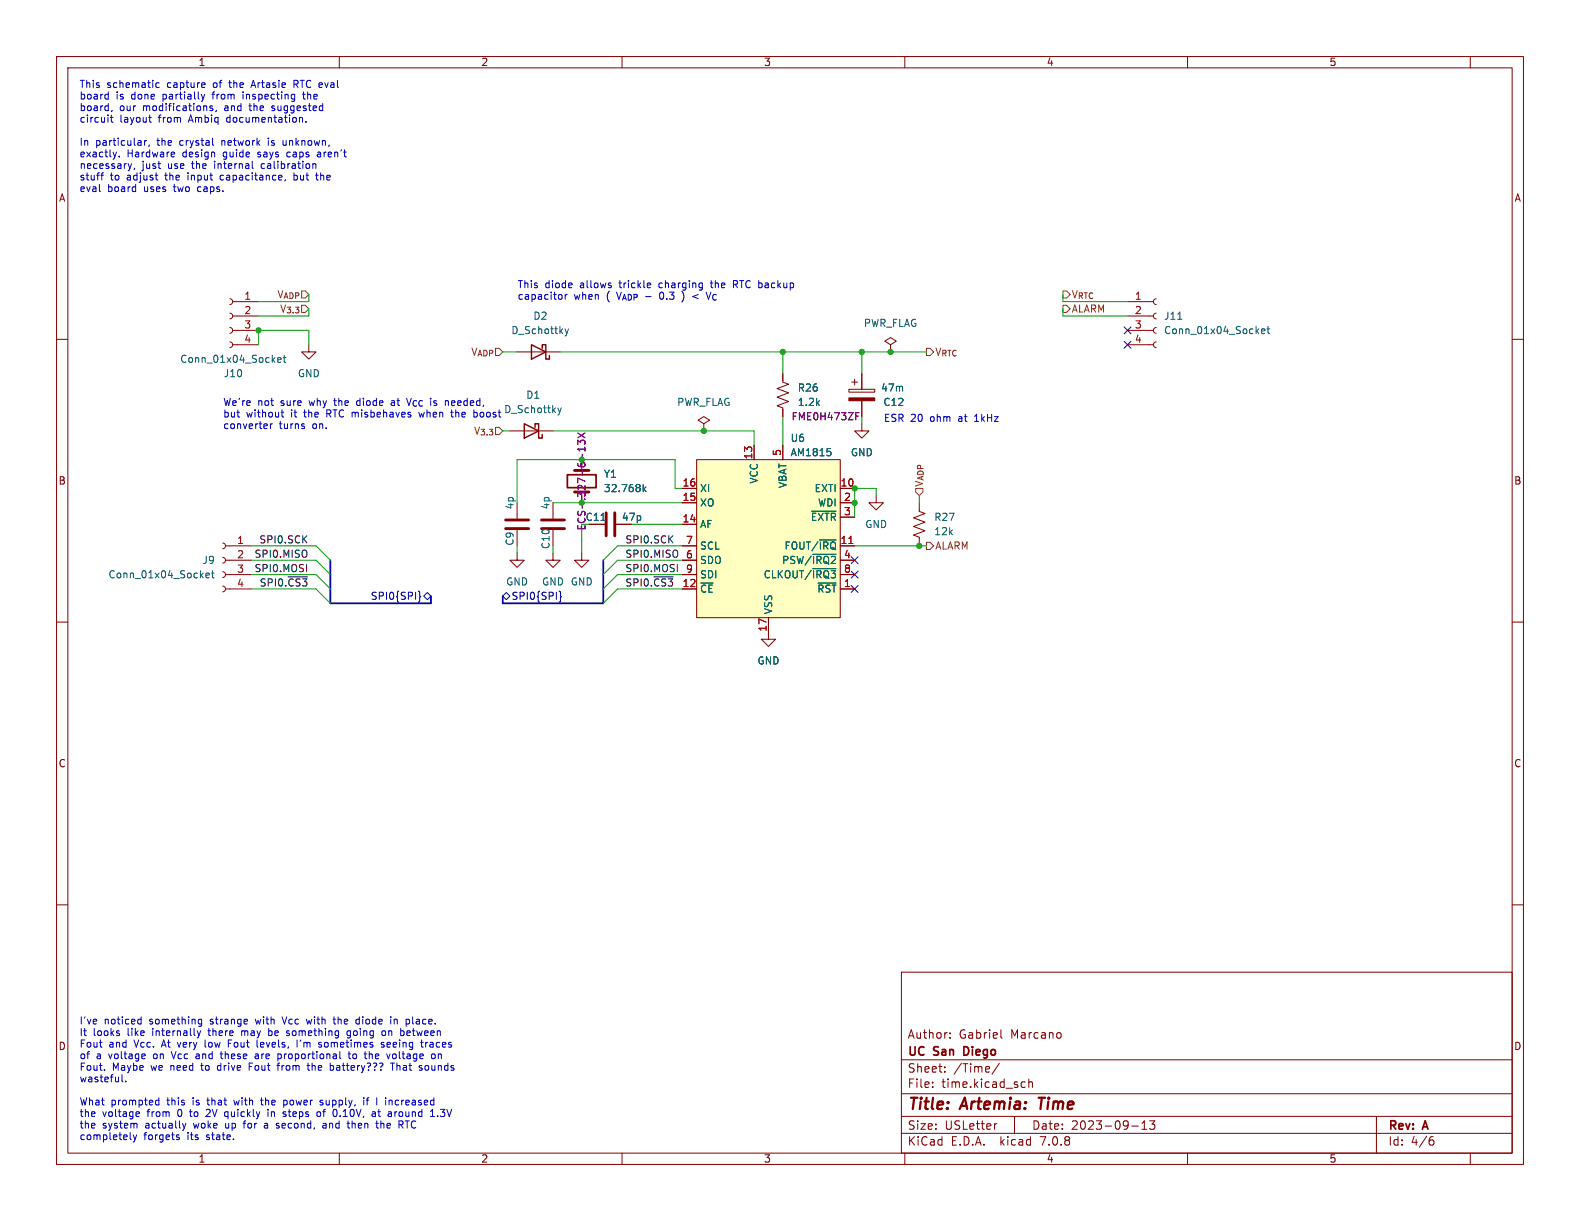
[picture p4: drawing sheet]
<svg xmlns="http://www.w3.org/2000/svg" width="279mm" height="216mm" viewBox="0 0 279 216" stroke-linecap="round" stroke-linejoin="round" font-family="sans-serif">
<g fill="none" stroke="#840000" stroke-width=".18">
<path d="M10 10h259.4v195.9h-259.4zM12 12h255.4v191.9h-255.4zM60 10v2M110 10v2M160 10v2M210 10v2M260 10v2M10 60h2M40.6 57.9l.4 .2 .1 .3-.1 .4-.4 .1M40.6 55.4l.4 .1 .1 .4-.1 .4-.4 .1M40.6 52.8l.4 .2 .1 .4-.1 .3-.4 .1M41.1 58.4h4.6"/>
<path d="M41.1 55.9h4.6M41.1 53.3h4.6M199.4 58.4h4.6M199.4 55.9h4.6M199.4 53.3h4.6M204.5 57.9l-.4 .1-.1 .4 .1 .4 .4 .1M204.5 55.4l-.4 .1-.1 .4 .1 .3 .4 .2M204.5 52.8l-.4 .2-.1 .3 .1 .4 .4 .1M267.4 60h2M40.6 60.5l.4 .1 .1 .4-.1 .3-.4 .2M41.1 61h4.6M54.6 61v1.2h1.3l-1.3 1.3-1.3-1.3h1.3"/>
<path d="M90.2 76.2h7.6M91.4 62.2h7.7M124.5 74.9l1-.6-1-.6-1.1 .6 1.1 .6v1.3M124.5 76.2h.1M133.3 78.7v2.6M138.4 66v1.6l1 .3-2 .8 2 .8-2 .7 2 .8-2 .8 1 .3v1.6M138.4 78.7v2.6M150.1 68.8h4.6v.5h-4.6zM150.6 67.6h1M151.1 67.1v1M152.4 74.9v1.3h1.3l-1.3 1.3-1.3-1.3h1.3M152.4 66v2.8"/>
<path d="M152.4 70.9v2.8M157.5 61l1-.7-1-.6-1 .6 1 .7v1.2M157.5 62.2h.1M199.4 61h4.6M204.5 60.5l-.4 .1-.1 .3 .1 .4 .4 .2M39.4 98.6l.3 .1 .2 .4-.2 .3-.3 .2M39.4 96l.3 .2 .2 .3-.2 .4-.3 .1M39.9 96.5h4.5M39.9 99.1h4.5M91.4 97.8v1.3h1.3l-1.3 1.2-1.2-1.2h1.2M91.4 88.9v2.8M91.4 93.7v2.8"/>
<path d="M97.8 97.8v1.3h1.3l-1.3 1.2-1.3-1.2h1.3M97.8 88.9v2.8M102.9 97.8v1.3h1.2l-1.2 1.2-1.3-1.2h1.3M109 92.7h2.8M120.6 92.7h2.6M120.6 86.4h2.6M120.6 96.5h2.6M120.6 88.9h2.6M120.6 99.1h2.6M123.2 81.3h25.4v27.9h-25.4zM148.6 86.4h2.5M148.6 96.5h2.5"/>
<path d="M148.6 88.9h2.5M148.6 91.4h2.5M148.6 99.1h2.5M154.9 87.6v1.3h1.3l-1.3 1.3-1.2-1.3h1.2M162.6 88.9v1.5l1 .4-2.1 .8 2.1 .7-2.1 .8 2.1 .8-2.1 .7 1.1 .4v1.5M10 110h2M39.4 103.6l.3 .2 .2 .4-.2 .3-.3 .1M39.4 101.1l.3 .1 .2 .4-.2 .4-.3 .1M39.9 104.1h4.5M39.9 101.6h4.5M120.6 104.1h2.6M120.6 101.6h2.6"/>
<path d="M135.9 109.2v3.8h1.3l-1.3 1.3-1.3-1.3h1.3M148.6 104.1h2.5M148.6 101.6h2.5M267.4 110h2M10 160h2M267.4 160h2M159.4 171.9h108v32h-108zM159.4 197.4h108M159.4 193.4h108M159.4 187.4h108M164.9 192.1v.2M164.9 191.4v.1"/>
<path d="M167.1 189.4v.2M167.1 188.7v.1M168 183.4v.2M168 182.7v.1M176.3 198.7l-.3 .1M176.7 188l-1.3 1.9M177 182.1v1.3l.2 .2M179.4 197.4v3M180.9 191.3l.4 .1M181.3 192.2l-.4 .1M181.9 191.4l.2-.1 .4 .1 .1 .9M181.9 190.8v1.5"/>
<path d="M187.5 182.7l.1 .2v.4l-.1 .2M200.1 199.1h1.2M201.9 199.7h.9M201.9 198.6l.5-.4v1.5M203.3 198.2h.9l-.5 .6 .4 .1v.6l-.2 .2h-.4l-.2-.2M243.4 197.4v6.5M60 203.9v2M110 203.9v2M159.4 200.4h108M160 203.9v2M210 203.9v2M253 201.6h.3l.3 .2-.1 .5-.5 .2"/>
<path d="M253.4 201l-.4 .1M260 203.9v2"/>
</g>
<path d="M183.7 194.1h1.1M184.2 194.1l-.2 2" fill="none" stroke="#840000" stroke-width=".4"/>
<path d="M100.3 83.9h5.1v2.3h-5.1zM170.8 185.1h-.3v1.5h.3" fill="none" stroke="#840000" stroke-width=".3"/>
<path d="M150.1 70.4h4.6v.5h-4.6z" fill="#840000" stroke="#840000" stroke-width=".18"/>
<path d="M102.2 78.6v-.8l.5 .5 .1-.4h.5l.1 .2-.1 .5M102.2 76.6l1.2 .8M103.4 79v.8M103.4 79.4h-1.2l.3 .4M103.4 76.6l-1.2 .8M151.3 73.6h.5M151.3 73h.6M103 80.3v1" fill="none" stroke="#840084" stroke-width=".18"/>
<path d="M89.4 93.5h4.1M89.4 91.9h4.1M95.8 93.5h4M95.8 91.9h4M101.6 83.2h2.5M101.6 87h2.5M107.2 90.7v4M108.7 90.7v4" fill="none" stroke="#840000" stroke-width=".51"/>
<g fill="none" stroke="#006464" stroke-width=".18">
<path d="M99.9 58.2l.3 .8M100.2 59l-.3 .4M100.5 58.2l-.3 .8M208.3 56.5h.7M223.1 58.6l.6-.1-.1-.3h-.3l-.2 .1v.6h.5M224.1 58.2h.4M224.2 57.7v1.1l.3 .2M49.1 63.7l.6-.2v-.2l-.4-.1-.2 .2 .1 .6h.5M50.1 63.2h.5M50.3 62.8v1.1l.3 .2M98.7 72.1l.3 .9M99 73l-.3 .4"/>
<path d="M99.3 72.1l-.3 .9M146.3 79.3h.6M146.8 79.9l.1 .1-.1 .5M106.3 92h.7M113.7 85.7v1.2M113.9 86.5l.3 .4M114.2 86.1l-.5 .5M143.5 90.4h4.4M143.7 98h4.2M144.9 95.5h3M36.4 101.8l.6-.2v-.2l-.4-.1-.2 .2 .1 .6h.5M37.4 101.3h.5"/>
<path d="M37.6 100.9v1.1l.3 .2M143.7 100.6h4.2M144.7 103.1h3.2"/>
</g>
<path d="M123.2 81.3h25.4v27.9h-25.4z" fill="#ffffc2" stroke="#ffffc2" stroke-width=".18"/>
<path d="M150.1 96.1h.7" fill="none" stroke="#a90000" stroke-width=".18"/>
<path d="M92.7 74.9l2.5 1.3-2.5 1.3zM94 61l2.5 1.2-2.5 1.3zM94.6 75.6v-.7h.6v2.6h.7v-.7M95.9 61.6v-.6h.6v2.5h.7v-.6" fill="none" stroke="#840000" stroke-width=".25"/>
<path d="M188 54h.6l.6 .6-.6 .6h-.6zM188 51.4h.6l.6 .7-.6 .6h-.6zM163.8 61.6h.7l.6 .6-.6 .7h-.7zM161.9 86.4h1.3v.6l-.6 .6-.7-.6zM163.8 95.9h.7l.6 .6-.6 .7h-.7z" fill="none" stroke="#725600" stroke-width=".18"/>
<g fill="none" stroke="#000084" stroke-width=".18">
<path d="M198.8 57.8l1.2 1.2M200 57.8l-1.2 1.2M198.8 60.4l1.2 1.2M200 60.4l-1.2 1.2M150.5 98.5l1.2 1.2M151.7 98.5l-1.2 1.2M74 104.5l.2 .2v.6l.2 .2-.2 .2v.6l-.2 .2M74.9 105.4l.7-.6 .6 .6-.6 .6zM88.9 105.4l.6-.6 .7 .6-.7 .6zM98.9 104.5l.2 .2v.6l.2 .2-.2 .2v.6l-.2 .2M150.5 101l1.2 1.2M150.5 103.5l1.2 1.2"/>
<path d="M151.7 101l-1.2 1.2M151.7 103.5l-1.2 1.2"/>
</g>
<path d="M50.9 102h3.5M115.6 102h3.5" fill="none" stroke="#0f0f0f" stroke-width=".18"/>
<g fill="none" stroke="#0000c2" stroke-width=".18">
<path d="M18.8 16.7h.3M19.1 16.2v1.3M19.1 17.5h-.3M19.8 19.5l-.1 .2M28.2 14.7l-.4-.1-.2 .3 .1 .5h.5M35.6 16.7l.3 .8M35.9 17.5l-.1 .3M36.1 14.6l.2 .3-.6 .2M36.2 16.7l-.3 .8M36.2 15.4l-.1 .1M37.6 18.8l-.3-.1-.2 .2 .1 .2 .4 .1v.3h-.5M38.3 19.5l-.2 .2"/>
<path d="M43 16.2v.2M43 16.7v.8M44.5 15.1h.6M44.8 14.2l-.4 1.3M48.1 19.5l.1 .1M48.2 18.7l-.1 .2 .1 .2M52 16.7h.1M52 14.9h.5M52.1 16.7l-.1 1.1M52.1 17.5h-.1M52.3 14.9l.4 .6M52.5 14.2h-.5v1.3"/>
<path d="M53.5 16.7h.5M53.7 16.2v1.1l.3 .2M17.6 33.8l.2 .1M17.8 31h.5M18 30.7v1.1M19.5 20.8h.5M19.7 20.3v1.1l.3 .2M20.6 26.9l-.3 .8M21.1 27.6v.1M23.3 28.9l-.3 .9M23.8 29.7l-.1 .3M25.6 24.9v.8"/>
<path d="M25.9 24.9l-.3 .2M26.3 20.8h.5M26.4 25.6l-.1 .3M26.5 21.4l.3 .2M27.4 31h.5M27.8 31.8h.1M30.5 26.9l.3 .1 .1 .2-.6 .1M30.8 27.7h-.3M37.7 25.6l.1 .1M39.2 31l-.3 .2v.4l.3 .2M44.6 29.6l.2 .2M46.4 28.9l-.2 .3v.3l.2 .3"/>
<path d="M47.5 24.4v.1M47.5 24.9v.8M50.1 24.9v.6l.3 .2M50.5 31.8l-.1 .2M51 26.9l-.3 .2v.4l.3 .2M52 30.6v1.2M52 31.8h.4M52.4 31h-.4M53 20.8h.4l.1 .8M54.1 21.5v.1M55.4 29h.4l.1 .8M55.8 31h.5"/>
<path d="M56 30.6v1.1l.3 .1M56.5 26.9l-.3 .1M56.6 27.3h-.3l-.2 .1 .1 .3h.4M99.2 52.1l.2 .2v.4l-.2 .2M99.9 52.1v.8M100.3 52.1l-.4 .2M114.9 50l.2 .3-.6 .2M115 50.8l-.1 .1M120.9 52v.9l-.3 .5M123.5 52.1l-1 .3 1 .4M124.9 51.7l.4 1.2 .4-1.2M125.6 50h.5"/>
<path d="M125.8 49.6v1.2M129.7 50.3h.5M130 50.3l.4 .6M130.2 49.6h-.5v1.3M47.8 74.9v.9M48.2 74.9l-.4 .3M49.7 72.9h.5M49.9 72.5v1.1l.3 .1M53.8 75.4v.3M63.2 70.9l-.1 .2 .1 .5M69.6 70.9h-.4M69.6 71.2h-.3l-.1 .2v.2l.4 .1"/>
<path d="M71.9 70.4l.4 1.3 .4-1.3M74.1 72.9l.2 .8 .2-.6M79.7 72.9h.5M79.9 72.5v1.1l.3 .1M83.8 73l.4-.1 .2 .2-.1 .6h-.5M172.3 74.5h.8M172.5 73.5l-.2 .1M25 179.8v1.3M49.9 179.8l.4 1.3M59.1 179.8v1.1l.3 .2M63.5 179.8v1.3M69.1 179.8v.1"/>
<path d="M18.5 189.1v.1M21.6 190v1.1l.2 .2M22.2 191.2v.1M24.2 198.7v.8M24.2 196.6h.4l.1 .3-.7 .1M24.6 197.4h-.4M24.6 180.2l.4 .1M25 181l-.4 .1M25.5 186.4l.2 .3-.6 .1M25.6 187.1l-.1 .1M27.6 195.3l.1 .1 .4-.1M28.1 194.1v1.3"/>
<path d="M28.1 194.6l-.4-.1-.1 .2M30.3 185.9l.4 1.3M32.3 198.6l.3 .9M32.6 199.5l-.2 .3M32.9 198.6l-.3 .9M34.8 186.4h-.1M34.8 186.7l-.2 .2 .2 .3M34.9 182.3l.3 .8M35.2 181h.5M35.2 180.3h.5M35.2 183.1l-.3 .4M35.5 182.3l-.3 .8"/>
<path d="M35.7 180.2v1.1l-.3 .2-.3-.1M36.3 183.9v1.1l.1 .2M36.6 196.2l-.2 .1M37.1 196.7l-.7 .7h.8M38.6 188.5l-.2 .1 .2 .6M38.9 186.4h.5M39.1 185.9v1.1l.3 .2M39.8 197.4h.4M40.2 196.6h-.4M40.4 184.5h.4M40.4 183.9v1.3M41.3 194.5l.3 .9"/>
<path d="M42.7 182.3v.8M42.9 182.3l-.2 .1M43 198.6h.5M43.2 198.4v1.1M44.1 188.6h.4M44.1 188v1.2M45.2 186.4h.4M45.5 183.9v1.1l.1 .2M45.7 186.7h-.4l-.2 .2 .2 .3 .4-.1M46.1 194.5h.4M46.2 194.1v1.1l.3 .2M47.2 198.6l-.4 .1"/>
<path d="M47.2 199h-.3l-.2 .2 .1 .2 .4 .1M47.4 196.2v.1M47.4 196.6v.8M47.5 181.8v1.3M47.5 183.1h.4M47.9 182.3h-.4M49 188.4h.4M49 198.6l.3 .1M49 199l.4 .2M49.3 186.4h.2l.3 .2-.1 .5-.4 .1M49.4 199.3l-.2 .2h-.2M49.4 188l-.3 .2v1"/>
<path d="M50.2 194.6l.3-.1 .2 .2M50.2 194.5v1.3M50.2 197l.3 .1 .1 .1-.2 .2h-.2M50.2 196.6h.3M50.7 195.3l-.2 .1-.3-.1M50.8 182.3h.3M50.8 182.7l.4 .2M51.2 182.9l-.2 .2h-.2M52.5 183.9v1.3M54.2 180.2l.2 .9 .2-.6M54.3 188.4h.5M54.5 188v1.1l.3 .1"/>
<path d="M56.1 196.7l.4-.1 .2 .2-.1 .6h-.3l-.2-.1M56.5 184.7l.3 .1 .1 .2-.2 .2h-.2M56.5 184.3l.3 .1M56.6 194.8l.5 .3-.2 .3-.3-.1M57.1 194.6l-.3-.1-.2 .2M57.1 198.7h.5l.1 .8M57.7 198.9l-.5 .1-.1 .2 .1 .3 .5-.1M58.5 188.4h.3l.2 .2-.1 .5-.4 .1M58.9 180.2h.5M59.5 196.4v.8M60.2 187.1l.1 .1M61.4 198.6h.4"/>
<path d="M61.5 186.4h.5M61.7 185.9v1.1l.3 .2M61.7 199.5h.1M62 182.3h-.4l-.2 .2 .1 .6h.5M62 182.3v1l-.2 .2M62.3 198.2v1.3M62.5 198.6l-.2 .1M62.6 186.4l-.2 .2v.4l.2 .2M63.1 181h.4M63.1 180.3h.4M64.3 194.1v.1M64.3 194.5v.9"/>
<path d="M64.7 194.5h.5M65.2 194.1l-.3 .2v1.1M65.3 185.9v1.3M65.7 186.4l-.4 .1M66 196.6h.3l.1 .8M66.4 197.4h-.4M66.4 196.9h-.4M66.4 198.6h.5M66.6 194.1v1.3M66.8 196.6h.5M66.8 199.5h.1M67 196.2v1l.2 .2"/>
<path d="M67.3 198.2v1.3M67.6 182.4l.2-.1 .3 .1 .1 .5-.1 .2h-.3l-.2-.1zM67.7 198.6l-.4 .1M67.9 184.4l-.3-.1-.2 .2 .1 .2 .4 .1v.3h-.5M68.6 184.3l-.2 .2v.5l.2 .2M69 188h.8M69 184.6l-.6 .1M69.1 180.2v.9M69.2 194.5l.1 .2v.7M69.4 188v1.2M69.7 180.2v.9M69.8 186.4h-.3l-.1 .2 .1 .5 .3 .1"/>
<path d="M69.8 196.6v.8M70.1 180.2l-.4 .1M70.2 196.6l-.4 .2M70.2 188v1.2M70.4 188.4l-.2 .1M70.9 198.9l.4 .6M71.2 198.3v.4M72 182.3v.8M72.4 180.3v.6M72.5 182.6l-.6 .1M74.4 184.3h.4M74.7 185.2h.1"/>
<path d="M75.3 184.3v.9M75.6 188.4l-.3 .1-.1 .1v.5l.4 .1M75.6 184.3l-.3 .3M76.1 197.4h.7M76.5 186.4h.3l.2 .2-.1 .5-.4 .1M77.4 197.3v.1M77.5 186.5l.2-.1h.3l.1 .8M77.5 186.4v.8M77.9 196.2h.8M77.9 197.3l.2 .1M23 201.3l.2 .2M23.6 200.7l.3 .8"/>
<path d="M23.9 201.5l-.3 .4M24.2 200.7l-.3 .8M31.4 201.1l.3 .1v.1l-.2 .2h-.2M31.4 200.7h.3"/>
</g>
<path d="M58.4 99.1v7.6h17.8v-1.3M106.7 99.1v7.6h-17.8v-1.3" fill="none" stroke="#000084" stroke-width=".3"/>
<g fill="none" stroke="#009600" stroke-width=".18">
<path d="M45.7 55.9h8.9M45.7 53.3h8.9M188 54.6v1.3h11.4M188 52.1v1.2h11.4M45.7 61v-2.6h8.9v2.6M88.9 76.2h1.3M88.9 62.2h2.5M97.8 76.2h35.5v2.5M99.1 62.2h64.7M138.4 62.2v3.8M138.4 73.7v5M152.4 62.2v3.8"/>
<path d="M152.4 73.7v1.2M44.4 96.5h11.5l2.5 2.6M44.4 99.1h11.5l2.5 2.5M91.4 96.5v1.3M97.8 96.5v1.3M97.8 88.9h22.8M102.9 92.7v5.1M111.8 92.7h8.8M120.6 86.4h-1.2v-5.1h-28v7.6M120.6 96.5h-11.4l-2.5 2.6M120.6 99.1h-11.4l-2.5 2.5M151.1 96.5h12.7"/>
<path d="M154.9 87.6v-1.2h-3.8v5M162.6 87.6v1.3M44.4 101.6h11.5l2.5 2.5M44.4 104.1h11.5l2.5 2.6M120.6 101.6h-11.4l-2.5 2.5M120.6 104.1h-11.4l-2.5 2.6"/>
</g>
<g fill="#009600" stroke="#009600" stroke-width=".18">
<circle cx="124.5" cy="76.2" r=".46"/>
<circle cx="151.1" cy="88.9" r=".46"/>
<circle cx="151.1" cy="86.4" r=".46"/>
<circle cx="152.4" cy="62.2" r=".46"/>
<circle cx="138.4" cy="62.2" r=".46"/>
<circle cx="162.6" cy="96.5" r=".46"/>
<circle cx="157.5" cy="62.2" r=".46"/>
<circle cx="45.7" cy="58.4" r=".46"/>
</g>
<g font-size="2.8" fill="#840000">
<text x="160.4" y="196.8">Title:</text>
<text x="170.1" y="196.8">Artemia:</text>
<text x="184.6" y="196.8">Time</text>
</g>
<g font-size="2.1" fill="#840000">
<text x="160.4" y="183.9">Author:</text>
<text x="169.6" y="183.9">Gabriel</text>
<text x="178.8" y="183.9">Marcano</text>
<text x="160.4" y="189.9">Sheet:</text>
<text x="160.4" y="187.1">UC</text>
<text x="165.2" y="187.1">San</text>
<text x="168.6" y="189.9">/Time/</text>
<text x="171.1" y="187.1">Diego</text>
<text x="160.4" y="192.6">File:</text>
<text x="166.5" y="192.6">time.kicad_sch</text>
<text x="160.4" y="202.8">KiCad</text>
<text x="160.4" y="200">Size:</text>
<text x="167.1" y="200">USLetter</text>
<text x="168.1" y="202.8">E.D.A.</text>
<text x="177" y="202.8">kicad</text>
<text x="182.4" y="200">Date:</text>
<text x="184.2" y="202.8">7.0.8</text>
<text x="189.4" y="200">2023-09-13</text>
<text x="245.4" y="200.2">Rev:</text>
<text x="245.4" y="202.8">Id:</text>
<text x="249.5" y="202.8">4/6</text>
<text x="251.8" y="200.2">A</text>
</g>
<g font-size="1.8" fill="#840000">
<text x="35" y="11.9">1</text>
<text x="85" y="11.9">2</text>
<text x="135" y="11.9">3</text>
<text x="185" y="11.9">4</text>
<text x="235" y="11.9">5</text>
<text x="10.3" y="35.9">A</text>
<text x="267.7" y="35.9">A</text>
<text x="10.3" y="85.9">B</text>
<text x="267.7" y="85.9">B</text>
<text x="103.5" y="92.3">C11</text>
<text x="10.3" y="135.9">C</text>
<text x="267.7" y="135.9">C</text>
<text x="10.3" y="185.9">D</text>
<text x="267.7" y="185.9">D</text>
<text x="35" y="205.8">1</text>
<text x="85" y="205.8">2</text>
<text x="135" y="205.8">3</text>
<text x="185" y="205.8">4</text>
<text x="235" y="205.8">5</text>
</g>
<g font-size="1.8" fill="#0000c2">
<text x="14" y="15.6">This</text>
<text x="14" y="17.7">board</text>
<text x="18.9" y="15.6">schematic</text>
<text x="20.5" y="17.7">is</text>
<text x="23.3" y="17.7">done</text>
<text x="29" y="17.7">partially</text>
<text x="29.7" y="15.6">capture</text>
<text x="38" y="15.6">of</text>
<text x="38.1" y="17.7">from</text>
<text x="41" y="15.6">the</text>
<text x="43.6" y="17.7">inspecting</text>
<text x="45.2" y="15.6">Artasie</text>
<text x="52.8" y="15.6">RTC eval</text>
<text x="54.5" y="17.7">the</text>
<text x="14" y="19.7">board,</text>
<text x="14" y="21.8">circuit</text>
<text x="21.1" y="19.7">our</text>
<text x="21.2" y="21.8">layout</text>
<text x="25.4" y="19.7">modifications,</text>
<text x="28.2" y="21.8">from</text>
<text x="33.7" y="21.8">Ambiq</text>
<text x="40" y="19.7">and</text>
<text x="40.5" y="21.8">documentation.</text>
<text x="44.6" y="19.7">the</text>
<text x="48.7" y="19.7">suggested</text>
<text x="14" y="25.9">In</text>
<text x="14" y="27.9">exactly.</text>
<text x="14" y="30">necessary,</text>
<text x="16.9" y="25.9">particular,</text>
<text x="22.5" y="27.9">Hardware</text>
<text x="25.1" y="30">just</text>
<text x="27.9" y="25.9">the</text>
<text x="29.8" y="30">use</text>
<text x="32.1" y="25.9">crystal</text>
<text x="32.4" y="27.9">design</text>
<text x="34.2" y="30">the</text>
<text x="38.4" y="30">internal</text>
<text x="39.6" y="25.9">network</text>
<text x="39.7" y="27.9">guide</text>
<text x="46" y="27.9">says</text>
<text x="46.9" y="30">calibration</text>
<text x="48.1" y="25.9">is</text>
<text x="50.9" y="25.9">unknown,</text>
<text x="51.4" y="27.9">caps</text>
<text x="57" y="27.9">aren't</text>
<text x="14" y="32">stuff</text>
<text x="14" y="34">eval</text>
<text x="19" y="34">board</text>
<text x="19.5" y="32">to</text>
<text x="22.5" y="32">adjust</text>
<text x="25.6" y="34">uses</text>
<text x="29.5" y="32">the</text>
<text x="31" y="34">two</text>
<text x="33.7" y="32">input</text>
<text x="35.4" y="34">caps.</text>
<text x="39.6" y="32">capacitance,</text>
<text x="52.8" y="32">but</text>
<text x="57" y="32">the</text>
<text x="91.4" y="51">This</text>
<text x="91.4" y="53.1">capacitor</text>
<text x="96.4" y="51">diode</text>
<text x="101.5" y="53.1">when</text>
<text x="102.7" y="51">allows</text>
<text x="107.4" y="53.1">(</text>
<text x="109.4" y="53.1">V_{ADP} 0.3</text>
<text x="109.8" y="51">trickle</text>
<text x="114.6" y="53.1">-</text>
<text x="117" y="51">charging</text>
<text x="126.3" y="53.1">V_{C}</text>
<text x="126.4" y="51">the</text>
<text x="130.5" y="51">RTC backup</text>
<text x="39.4" y="71.9">We're</text>
<text x="45.6" y="71.9">not</text>
<text x="49.8" y="71.9">sure</text>
<text x="55" y="71.9">why</text>
<text x="59.6" y="71.9">the</text>
<text x="63.7" y="71.9">diode</text>
<text x="70" y="71.9">at</text>
<text x="73.1" y="71.9">V_{CC} needed,</text>
<text x="77.4" y="71.9">is</text>
<text x="39.4" y="73.9">but</text>
<text x="39.4" y="76">converter</text>
<text x="43.6" y="73.9">without</text>
<text x="49.4" y="76">turns</text>
<text x="51.6" y="73.9">it</text>
<text x="54.1" y="73.9">the</text>
<text x="55.4" y="76">on.</text>
<text x="58.2" y="73.9">RTC misbehaves</text>
<text x="75" y="73.9">when</text>
<text x="80.9" y="73.9">the</text>
<text x="85" y="73.9">boost</text>
<text x="156.2" y="74.7">ESR 20</text>
<text x="164.6" y="74.7">ohm</text>
<text x="169.8" y="74.7">at</text>
<text x="172.8" y="74.7">1kHz</text>
<text x="14" y="181.2">I've</text>
<text x="14" y="183.3">It</text>
<text x="14" y="185.3">Fout</text>
<text x="16.5" y="183.3">looks</text>
<text x="18.4" y="181.2">noticed</text>
<text x="19.3" y="185.3">and</text>
<text x="22.7" y="183.3">like</text>
<text x="23.9" y="185.3">Vcc.</text>
<text x="26.5" y="181.2">something</text>
<text x="27.2" y="183.3">internally</text>
<text x="28.9" y="185.3">At</text>
<text x="31.9" y="185.3">very</text>
<text x="36.9" y="185.3">low</text>
<text x="37.3" y="183.3">there</text>
<text x="37.4" y="181.2">strange</text>
<text x="41.2" y="185.3">Fout</text>
<text x="43.3" y="183.3">may</text>
<text x="45.7" y="181.2">with</text>
<text x="46.5" y="185.3">levels,</text>
<text x="48.3" y="183.3">be</text>
<text x="50.7" y="181.2">Vcc</text>
<text x="51.7" y="183.3">something</text>
<text x="53.8" y="185.3">I'm</text>
<text x="55.1" y="181.2">with</text>
<text x="57.8" y="185.3">sometimes</text>
<text x="60.1" y="181.2">the</text>
<text x="62.6" y="183.3">going</text>
<text x="64.2" y="181.2">diode</text>
<text x="69" y="183.3">on</text>
<text x="69.1" y="185.3">seeing</text>
<text x="70.5" y="181.2">in</text>
<text x="72.5" y="183.3">between</text>
<text x="73.5" y="181.2">place.</text>
<text x="76.4" y="185.3">traces</text>
<text x="14" y="187.4">of</text>
<text x="14" y="189.4">Fout.</text>
<text x="14" y="191.5">wasteful.</text>
<text x="17" y="187.4">a</text>
<text x="19.3" y="187.4">voltage</text>
<text x="19.9" y="189.4">Maybe</text>
<text x="26.8" y="189.4">we</text>
<text x="27.4" y="187.4">on</text>
<text x="30.4" y="189.4">need</text>
<text x="30.9" y="187.4">Vcc</text>
<text x="35.3" y="187.4">and</text>
<text x="36.1" y="189.4">to</text>
<text x="39.1" y="189.4">drive</text>
<text x="39.9" y="187.4">these</text>
<text x="44.9" y="189.4">Fout</text>
<text x="46.2" y="187.4">are</text>
<text x="50.2" y="189.4">from</text>
<text x="50.4" y="187.4">proportional</text>
<text x="55.7" y="189.4">the</text>
<text x="59.8" y="189.4">battery???</text>
<text x="63.2" y="187.4">to</text>
<text x="66.2" y="187.4">the</text>
<text x="70.3" y="187.4">voltage</text>
<text x="70.9" y="189.4">That</text>
<text x="76" y="189.4">sounds</text>
<text x="14" y="195.5">What</text>
<text x="14" y="197.6">the</text>
<text x="18.1" y="197.6">voltage</text>
<text x="19.6" y="195.5">prompted</text>
<text x="26.2" y="197.6">from</text>
<text x="29.7" y="195.5">this</text>
<text x="31.7" y="197.6">0</text>
<text x="34.1" y="197.6">to</text>
<text x="34.4" y="195.5">is</text>
<text x="37.1" y="197.6">2V</text>
<text x="37.2" y="195.5">that</text>
<text x="40.6" y="197.6">quickly</text>
<text x="42.1" y="195.5">with</text>
<text x="47.1" y="195.5">the</text>
<text x="48.4" y="197.6">in</text>
<text x="51.2" y="195.5">power</text>
<text x="51.3" y="197.6">steps</text>
<text x="57.5" y="197.6">of</text>
<text x="57.9" y="195.5">supply,</text>
<text x="60.6" y="197.6">0.10V,</text>
<text x="67.7" y="197.6">at</text>
<text x="68.3" y="195.5">I</text>
<text x="70" y="195.5">increased</text>
<text x="70.7" y="197.6">around</text>
<text x="78.4" y="197.6">1.3V</text>
<text x="14" y="199.6">the</text>
<text x="14" y="201.7">completely</text>
<text x="18.1" y="199.6">system</text>
<text x="25.4" y="201.7">forgets</text>
<text x="25.8" y="199.6">actually</text>
<text x="33.2" y="201.7">its</text>
<text x="34.5" y="199.6">woke</text>
<text x="36.8" y="201.7">state.</text>
<text x="40.3" y="199.6">up</text>
<text x="43.8" y="199.6">for</text>
<text x="47.6" y="199.6">a</text>
<text x="49.9" y="199.6">second,</text>
<text x="58.4" y="199.6">and</text>
<text x="63" y="199.6">then</text>
<text x="68.3" y="199.6">the</text>
<text x="72.4" y="199.6">RTC</text>
</g>
<g font-size="1.8" fill="#a90000">
<text x="43.1" y="53.1">1</text>
<text x="200.6" y="53.1">1</text>
<text x="43.1" y="55.6">2</text>
<text x="43.1" y="58.2">3</text>
<text x="200.6" y="55.6">2</text>
<text x="200.6" y="58.2">3</text>
<text x="43.1" y="60.7">4</text>
<text x="200.6" y="60.7">4</text>
<text x="133.1" y="81.3" transform="rotate(-90 133.1 81.3)">13</text>
<text x="138.2" y="80.7" transform="rotate(-90 138.2 80.7)">5</text>
<text x="120.6" y="88.6">15</text>
<text x="120.6" y="86.1">16</text>
<text x="148.5" y="86.1">10</text>
<text x="149.2" y="88.6">2</text>
<text x="120.6" y="92.5">14</text>
<text x="149.2" y="91.2">3</text>
<text x="41.8" y="96.3">1</text>
<text x="41.8" y="98.8">2</text>
<text x="41.8" y="101.3">3</text>
<text x="121.2" y="98.8">6</text>
<text x="121.2" y="96.3">7</text>
<text x="121.2" y="101.3">9</text>
<text x="148.5" y="96.3">11</text>
<text x="149.2" y="98.8">4</text>
<text x="149.2" y="101.3">8</text>
<text x="41.8" y="103.9">4</text>
<text x="120.6" y="103.9">12</text>
<text x="149.2" y="103.9">1</text>
<text x="135.6" y="111.8" transform="rotate(-90 135.6 111.8)">17</text>
</g>
<g font-size="1.8" fill="#009600">
<text x="48.9" y="52.9">V_{ADP}</text>
<text x="49.4" y="55.5">V_{3.3}</text>
<text x="103.7" y="93.9" transform="rotate(-90 103.7 93.9)">ECS-.327-6-13X</text>
</g>
<g font-size="1.8" fill="#725600">
<text x="189.4" y="52.9">V_{RTC}</text>
<text x="189.4" y="55.5">ALARM</text>
<text x="83.2" y="63.1">V_{ADP}</text>
<text x="165.3" y="63.1">V_{RTC}</text>
<text x="83.7" y="77.1">V_{3.3}</text>
<text x="163.4" y="86.2" transform="rotate(-90 163.4 86.2)">V_{ADP}</text>
<text x="165.3" y="97.4">ALARM</text>
</g>
<g font-size="1.8" fill="#006464">
<text x="90.3" y="59.3">D_Schottky</text>
<text x="94.2" y="56.7">D2</text>
<text x="152.7" y="58">PWR_FLAG</text>
<text x="205.7" y="56.7">J11</text>
<text x="205.7" y="59.3">Conn_01x04_Socket</text>
<text x="31.8" y="64.4">Conn_01x04_Socket</text>
<text x="39.5" y="66.9">J10</text>
<text x="52.6" y="66.9">GND</text>
<text x="93" y="70.7">D1</text>
<text x="119.6" y="72">PWR_FLAG</text>
<text x="141" y="72">1.2k</text>
<text x="141" y="69.4">R26</text>
<text x="155.7" y="69.4">47m</text>
<text x="156.1" y="72">C12</text>
<text x="89.1" y="73.3">D_Schottky</text>
<text x="139.7" y="78.3">U6</text>
<text x="139.7" y="80.9">AM1815</text>
<text x="150.4" y="80.9">GND</text>
<text x="106.7" y="84.7">Y1</text>
<text x="106.7" y="87.2">32.768k</text>
<text x="123.7" y="89.8">XO</text>
<text x="123.7" y="87.2">XI</text>
<text x="134.2" y="85.6" transform="rotate(-90 134.2 85.6)">VCC</text>
<text x="139.3" y="86.4" transform="rotate(-90 139.3 86.4)">VBAT</text>
<text x="143.9" y="87.2">EXTI</text>
<text x="144.6" y="89.8">WDI</text>
<text x="91" y="90.2" transform="rotate(-90 91 90.2)">4p</text>
<text x="97.4" y="90.2" transform="rotate(-90 97.4 90.2)">4p</text>
<text x="109.9" y="92.3">47p</text>
<text x="123.7" y="93.6">AF</text>
<text x="143.3" y="92.3">~{EXTR}</text>
<text x="152.9" y="93.6">GND</text>
<text x="165.1" y="94.8">12k</text>
<text x="165.1" y="92.3">R27</text>
<text x="35.7" y="99.9">J9</text>
<text x="91" y="96.6" transform="rotate(-90 91 96.6)">C9</text>
<text x="97.4" y="97.2" transform="rotate(-90 97.4 97.2)">C10</text>
<text x="123.7" y="99.9">SDO</text>
<text x="123.7" y="97.4">SCL</text>
<text x="138.2" y="99.9">PSW/~{IRQ2}</text>
<text x="138.6" y="97.4">FOUT/~{IRQ}</text>
<text x="19.1" y="102.5">Conn_01x04_Socket</text>
<text x="89.4" y="103.7">GND</text>
<text x="95.8" y="103.7">GND GND</text>
<text x="123.7" y="105">~{CE}</text>
<text x="123.7" y="102.5">SDI</text>
<text x="134.9" y="102.5">CLKOUT/~{IRQ3}</text>
<text x="144.4" y="105">~{RST}</text>
<text x="136.8" y="108.7" transform="rotate(-90 136.8 108.7)">VSS</text>
<text x="133.9" y="117.7">GND</text>
</g>
<text font-size="1.8" fill="#840084" x="139.9" y="74.5">FME0H473ZF</text>
<g font-size="1.8" fill="#0f0f0f">
<text x="44.9" y="98.7">SPI0.MISO</text>
<text x="44.9" y="101.3">SPI0.MOSI</text>
<text x="45.8" y="96.2">SPI0.SCK</text>
<text x="110.5" y="98.7">SPI0.MISO</text>
<text x="110.5" y="101.3">SPI0.MOSI</text>
<text x="110.5" y="96.2">SPI0.SCK</text>
<text x="45.8" y="103.8">SPI0.~{CS3}</text>
<text x="110.5" y="103.8">SPI0.~{CS3}12</text>
</g>
<g font-size="1.8" fill="#000084">
<text x="65.5" y="106.3">SPI0{SPI}</text>
<text x="90.4" y="106.3">SPI0{SPI}</text>
</g>
</svg>
